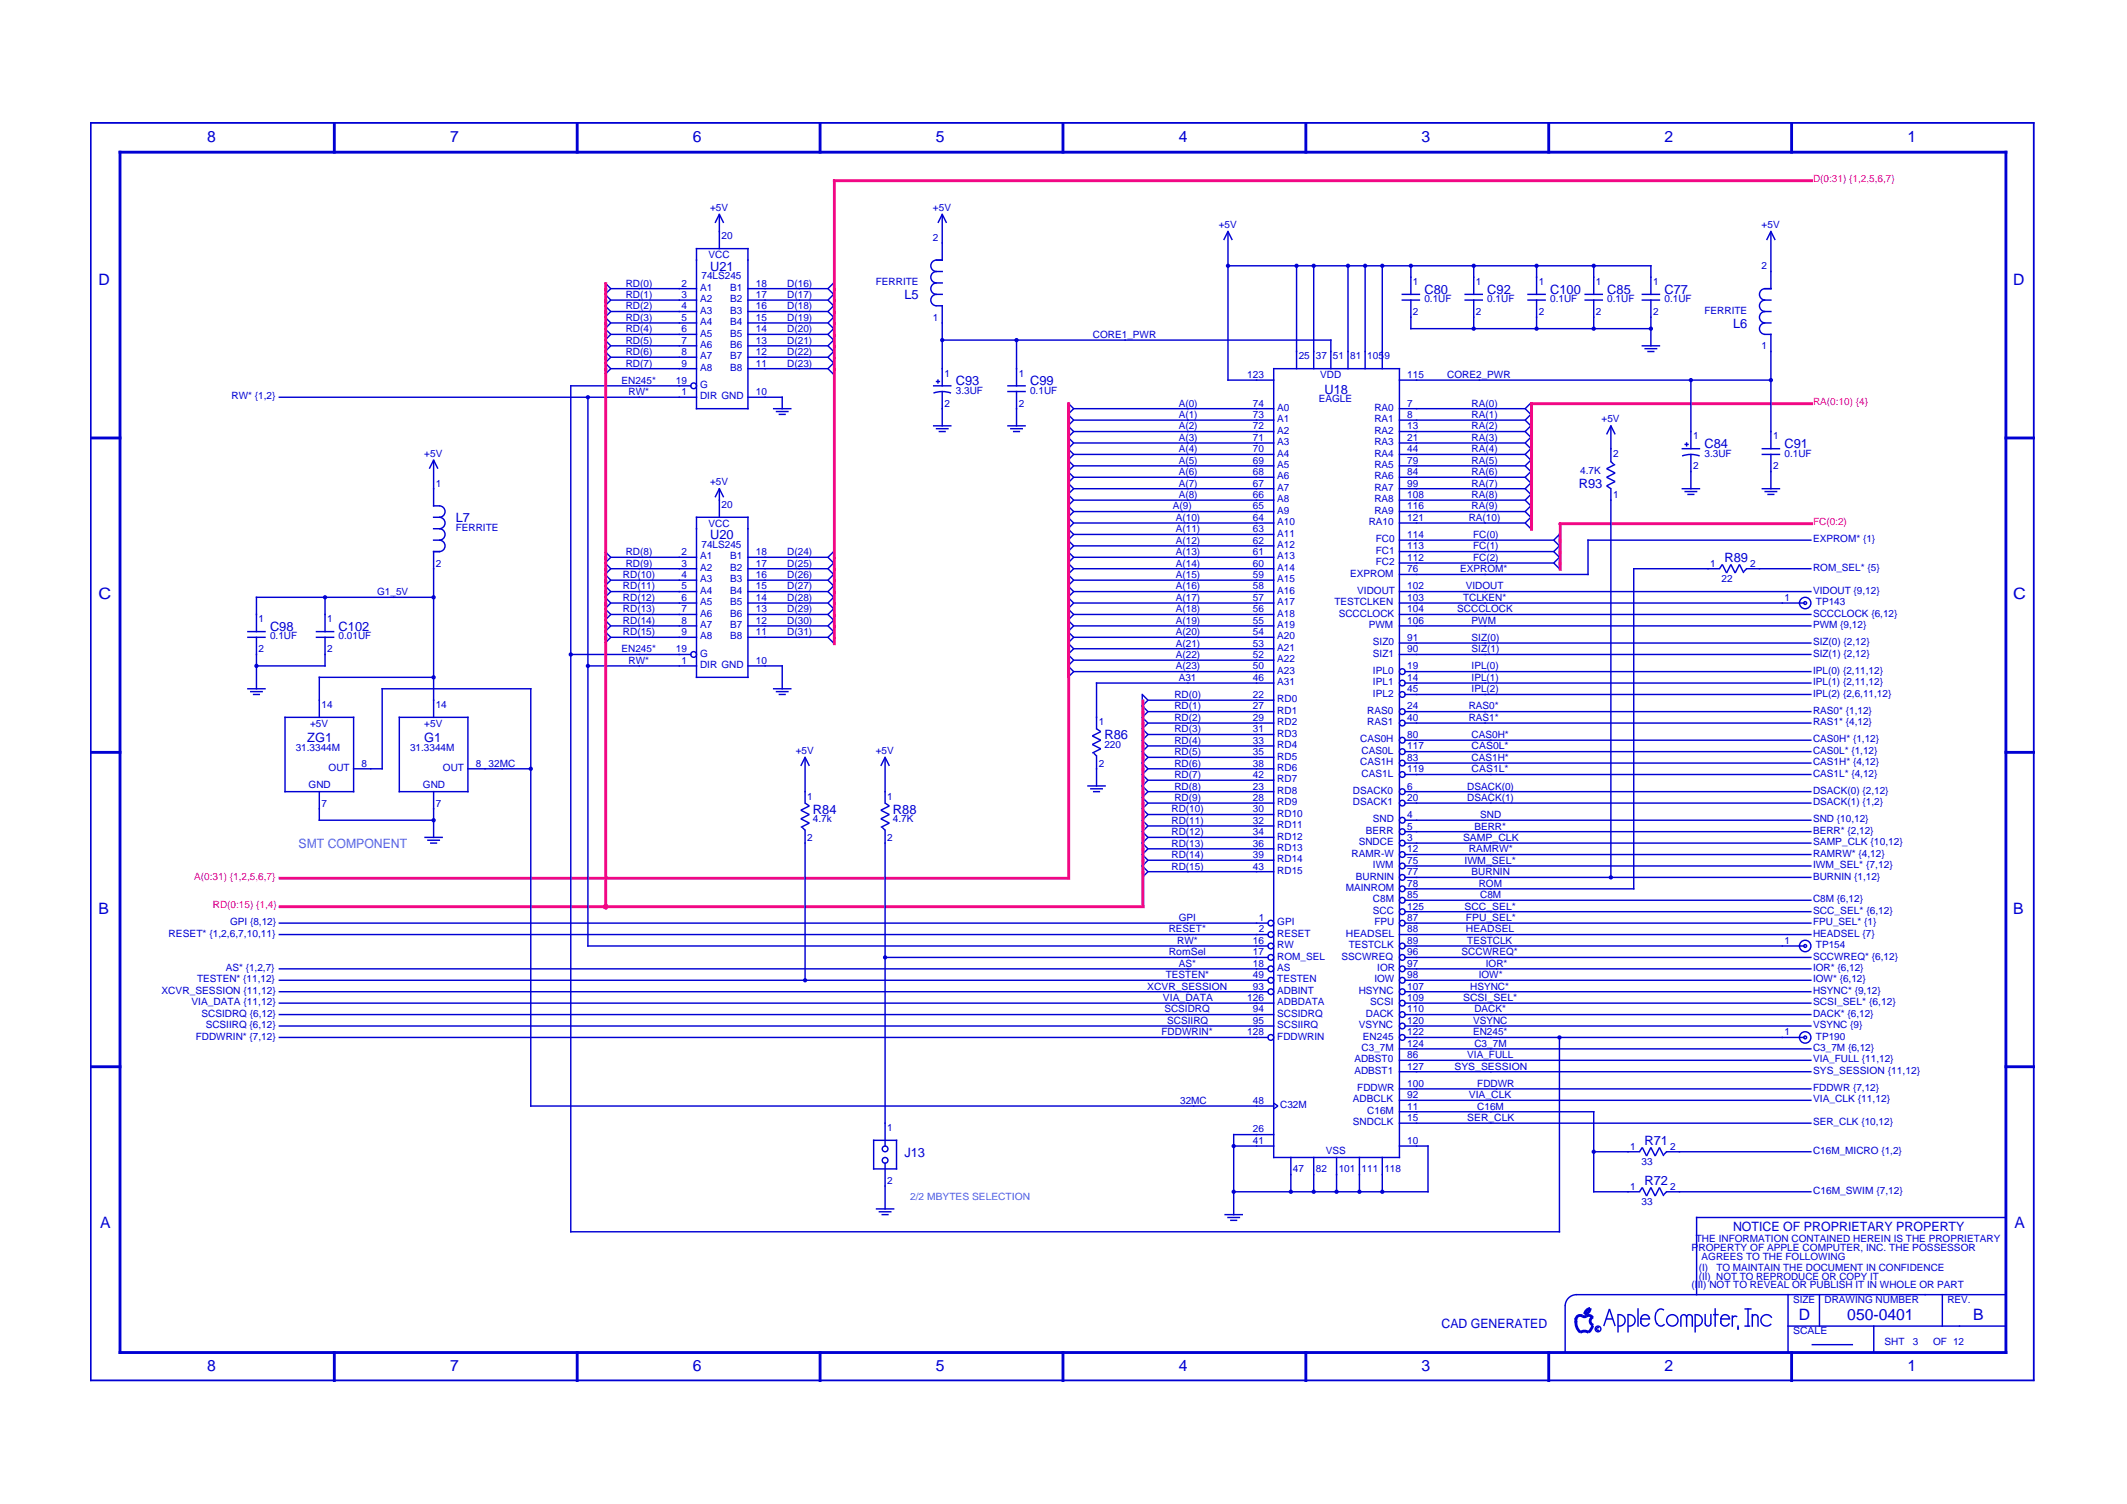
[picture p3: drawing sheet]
<svg xmlns="http://www.w3.org/2000/svg" width="420mm" height="297mm" viewBox="0 0 420 297" stroke-linecap="round" stroke-linejoin="round" font-family="sans-serif">
<path d="M17.8 24.3h384.1M17.9 24.1v248.7M401.7 24.1v248.7M17.8 272.6h384.1" fill="none" stroke="#0000d3" stroke-width=".35"/>
<g fill="none" stroke="#0000d3" stroke-width=".56">
<path d="M23.4 30.1h373.1M23.7 29.8v237.6M66 24.1v6.2M114 24.1v6.2M162 24.1v6.2M210 24.1v6.2M258 24.1v6.2M305.9 24.1v6.2M353.9 24.1v6.2M396.2 29.8v237.6M17.8 86.5h6.2M396 86.5h5.9"/>
<path d="M17.8 148.6h6.2M396 148.6h5.9M17.8 210.7h6.2M396 210.7h5.9M313.4 259.9l.7-.1 .5 .5M313.4 259.9a.81 .81 0 0 1-1.1-.1 .85 .85 0 0 0-1 .8M313.4 258.8l.7-.4a1.18 1.18 0 0 1-1.1 1.1zM23.4 267.1h373.1M66 266.8v6M114 266.8v6M162 266.8v6M210 266.8v6"/>
<path d="M258 266.8v6M305.9 266.8v6M311.3 260.3v.9M311.3 260.9a2.54 2.54 0 0 0 .9 2.2M312.1 263.2a1.41 1.41 0 0 1 1.7 0M314.6 261.8l-.3 .7-.5 .6M314.7 260.1a.85 .85 0 0 0-.6 .9 .85 .85 0 0 0 .7 .7M353.9 266.8v6"/>
</g>
<g fill="none" stroke="#0000d3" stroke-width=".28">
<path d="M119.5 55.9l1.1 1.1-1.1 1.1 1.1 1.2-1.1 1.1 1.1 1.1-1.1 1.2 1.1 1.1-1.1 1.1 1.1 1.1-1.1 1.2 1.1 1.1-1.1 1.1 1.1 1.2-1.1 1.1 1.1 1.1-1.1 1.1M119.5 55.7v18.4M120.5 59.3h17.2M120.5 57h17.2M137.4 49.1h10.5M137.6 49v31.9M141.3 44l.8-1.7 .8 1.7M142.1 42.2v7M147.6 59.3h16.1M147.6 57h16.1M147.7 49v31.9M164.7 55.9l-1.2 1.1 1.2 1.1-1.2 1.2 1.2 1.1-1.2 1.1 1.2 1.2-1.2 1.1 1.2 1.1-1.2 1.1 1.2 1.2-1.2 1.1 1.2 1.1-1.2 1.2 1.2 1.1-1.2 1.1 1.2 1.1"/>
<path d="M164.7 55.7v18.4M184.9 51.4h1.4M184.9 53.6h1.4M184.9 55.9h1.4M184.9 58.1h1.4M185 51.4a1.13 1.13 0 0 0-1.1 1.1 1.13 1.13 0 0 0 1.1 1.1 1.13 1.13 0 0 0-1.1 1.2 1.13 1.13 0 0 0 1.1 1.1 1.13 1.13 0 0 0-1.1 1.1 1.13 1.13 0 0 0 1.1 1.1 1.13 1.13 0 0 0-1.1 1.2 1.13 1.13 0 0 0 1.1 1.1M185.3 44l.8-1.7 .9 1.7M186.1 42.2v9.3M241.7 47.4l.9-1.7 .8 1.7M242.4 52.5h83.8M242.6 45.6v29.6M256.1 52.4v20.6"/>
<path d="M259.5 52.4v20.6M266.3 52.4v20.6M269.7 52.4v20.6M273 52.4v20.6M276.9 59.3h3.6M276.9 58.1h3.6M278.7 52.4v5.9M278.7 59.1v6M289.3 59.3h3.6M289.3 58.1h3.6M291.1 52.4v5.9M291.1 59.1v6"/>
<path d="M301.7 59.3h3.7M301.7 58.1h3.7M303.5 52.4v5.9M303.5 59.1v6M313 59.3h3.7M313 58.1h3.7M314.8 52.4v5.9M314.8 59.1v6M324.3 59.3h3.6M324.3 58.1h3.6M326.1 52.4v5.9M326.1 59.1v9.3"/>
<path d="M348.5 59.3h1.5M348.5 57h1.5M348.7 57a1.13 1.13 0 0 0-1.1 1.1 1.13 1.13 0 0 0 1.1 1.2 1.13 1.13 0 0 0-1.1 1.1 1.13 1.13 0 0 0 1.1 1.1 1.13 1.13 0 0 0-1.1 1.2 1.13 1.13 0 0 0 1.1 1.1 1.13 1.13 0 0 0-1.1 1.1 1.13 1.13 0 0 0 1.1 1.1M349 47.4l.8-1.7 .9 1.7M349.8 45.6v11.5M55 78.5h82.7M112.6 76.2h24M112.7 76.1v167.3M116.1 78.3v108.7M120.5 72.8h17.2M120.5 70.6h17.2M120.5 68.3h17.2"/>
<path d="M120.5 66h17.2M120.5 63.8h17.2M120.5 61.5h17.2M147.6 78.5h7.1M147.6 72.8h16.1M147.6 70.6h16.1M147.6 68.3h16.1M147.6 66h16.1M147.6 63.8h16.1M147.6 61.5h16.1M154.5 78.3v2.6M184.3 76.2h3.7"/>
<path d="M184.4 77.6l1.7-.3 1.8 .3M184.9 60.4h1.4M184.9 75.4h.8M185.3 74.9v.9M186 67.2h77M186.1 60.3v16M186.1 77.2v7M199 76.2h3.6M199 77.3h3.6M200.8 67v9.3M200.8 77.2v7M211 79.6l1.1 1.1-1.1 1.1 1.1 1.2-1.1 1.1 1.1 1.1-1.1 1.2 1.1 1.1-1.1 1.1 1.1 1.1-1.1 1.2 1.1 1.1-1.1 1.1 1.1 1.2-1.1 1.1 1.1 1.1-1.1 1.1 1.1 1.2-1.1 1.1 1.1 1.1-1.1 1.2 1.1 1.1-1.1 1.1 1.1 1.2-1.1 1.1 1.1 1.1-1.1 1.1 1.1 1.2-1.1 1.1 1.1 1.1-1.1 1.2 1.1 1.1-1.1 1.1 1.1 1.1-1.1 1.2 1.1 1.1-1.1 1.1 1.1 1.2-1.1 1.1 1.1 1.1-1.1 1.1 1.1 1.2-1.1 1.1 1.1 1.1-1.1 1.2 1.1 1.1-1.1 1.1 1.1 1.1-1.1 1.2"/>
<path d="M211 79.4v54.5M242.4 75.1h9.3M251.5 72.8h25.1M251.6 72.7v156M262.9 67v6M276.3 75.1h73.7M276.4 72.7v156M278.6 64.9h47.6M302.4 79.6l-1.1 1.1 1.1 1.1-1.1 1.2 1.1 1.1-1.1 1.1 1.1 1.2-1.1 1.1 1.1 1.1-1.1 1.1 1.1 1.2-1.1 1.1 1.1 1.1-1.1 1.2 1.1 1.1-1.1 1.1 1.1 1.1-1.1 1.2 1.1 1.1-1.1 1.1 1.1 1.2-1.1 1.1 1.1 1.1M302.4 79.4v25.2M324.3 68.3h3.6M324.8 68.9h2.6"/>
<path d="M325.4 69.4h1.4M334 74.9v13.9M348.5 66h1.5M348.5 63.8h1.5M348.5 61.5h1.5M349.8 65.9v22.9M84.8 92.6l.9-1.7 .8 1.7M85.5 99.9h1.4M85.7 90.7v9.3M86.8 99.9a1.13 1.13 0 0 1 1.1 1.1 1.13 1.13 0 0 1-1.1 1.2 1.13 1.13 0 0 1 1.1 1.1 1.13 1.13 0 0 1-1.1 1.1 1.13 1.13 0 0 1 1.1 1.2 1.13 1.13 0 0 1-1.1 1.1 1.13 1.13 0 0 1 1.1 1.1 1.13 1.13 0 0 1-1.1 1.1M137.4 80.7h10.5M141.3 98.2l.8-1.7 .8 1.7"/>
<path d="M142.1 96.4v5.9M152.7 80.7h3.7M153.2 81.3h2.6M153.8 81.8h1.4M184.3 84.1h3.7M184.9 84.7h2.5M185.4 85.2h1.4M199 84.1h3.6M199.5 84.7h2.6M200.1 85.2h1.4M211.9 80.7h39.8M211.9 83h39.8"/>
<path d="M211.9 85.2h39.8M211.9 87.5h39.8M211.9 89.7h39.8M211.9 92h39.8M211.9 94.3h39.8M211.9 96.5h39.8M211.9 98.8h39.8M276.3 80.7h25.1M276.3 83h25.1M276.3 85.2h25.1M276.3 87.5h25.1M276.3 89.7h25.1"/>
<path d="M276.3 92h25.1M276.3 94.3h25.1M276.3 96.5h25.1M276.3 98.8h25.1M317.4 85.8l.8-1.7 .9 1.7M318.2 84v7.3M318.2 96.4v77M318.2 91.2l.6 .5M319.1 91.7l-1.7 .9 1.7 .8-1.7 .9 1.7 .8-1.7 .9 .8 .5M332.2 96.5h3.6M332.2 88.6h3.6M332.3 90.1l1.7-.4 1.7 .4"/>
<path d="M332.7 87.8h.9M332.7 97.1h2.6M333.2 87.3v.9M333.3 97.6h1.4M334 89.6v7.1M348 89.7h3.6M348 96.5h3.6M348 88.6h3.6M348.5 97.1h2.6M349.1 97.6h1.4M349.8 89.6v7.1M50.5 118h35.3"/>
<path d="M50.7 117.8v7.1M64.2 117.8v7.1M85.5 102.2h1.4M85.5 106.7h1.4M85.5 108.9h1.4M85.5 104.4h1.4M85.7 108.8v33M119.5 108.8v18.3M119.5 108.9l1.1 1.2-1.1 1.1 1.1 1.1-1.1 1.2 1.1 1.1-1.1 1.1 1.1 1.1-1.1 1.2 1.1 1.1-1.1 1.1 1.1 1.2-1.1 1.1 1.1 1.1-1.1 1.1 1.1 1.2-1.1 1.1M120.5 119.1h17.2M120.5 116.8h17.2M120.5 114.6h17.2"/>
<path d="M120.5 112.3h17.2M120.5 110.1h17.2M137.4 102.2h10.5M137.6 102v31.9M147.6 119.1h16.1M147.6 116.8h16.1M147.6 114.6h16.1M147.6 112.3h16.1M147.6 110.1h16.1M147.7 102v31.9M164.7 108.8v18.3M164.7 108.9l-1.2 1.2 1.2 1.1-1.2 1.1 1.2 1.2-1.2 1.1 1.2 1.1-1.2 1.1 1.2 1.2-1.2 1.1 1.2 1.1-1.2 1.2 1.2 1.1-1.2 1.1 1.2 1.1-1.2 1.2 1.2 1.1"/>
<path d="M211.9 119.1h39.8M211.9 116.8h39.8M211.9 114.6h39.8M211.9 112.3h39.8M211.9 110.1h39.8M211.9 101h39.8M211.9 103.3h39.8M211.9 107.8h39.8M211.9 105.6h39.8M276.3 119.1h80.1M276.3 116.8h81.6M276.3 101h25.1"/>
<path d="M276.3 103.3h25.1M276.3 106.7h30.8M276.3 108.9h30.8M276.3 111.2h30.8M276.3 113.5h37.5M308 105.6l-1.1 1.1 1.1 1.1-1.1 1.1 1.1 1.2-1.1 1.1 1.1 1.1M308 105.4v7.1M313.5 106.7h44.4M313.7 106.5v7.1M322.6 112.3h17.2M322.7 112.2v63.5M339.7 112.3l.5-.8 .9 1.7 .8-1.7 .9 1.7 .8-1.7 .9 1.7"/>
<path d="M344.9 112.3h13M345 112.3l-.5 .6M48.8 125.9h3.7M48.8 124.7h3.7M48.8 136h3.7M49.4 136.6h2.5M50 137.2h1.4M50.5 131.5h13.8M50.7 125.7v10.5M62.4 125.9h3.6M62.4 124.7h3.6M62.9 133.8h22.9"/>
<path d="M63.1 133.6v8.2M64.2 125.7v6M75.4 136h29.6M75.5 135.9v16.1M104.8 135.9v82.7M112.6 129.3h24M116 131.5h21.7M120.5 125.9h17.2M120.5 123.6h17.2M120.5 121.4h17.2M137.4 133.8h10.5M147.6 131.5h7.1"/>
<path d="M147.6 125.9h16.1M147.6 123.6h16.1M147.6 121.4h16.1M152.7 136h3.7M153.2 136.6h2.6M153.8 137.2h1.4M154.5 131.4v4.8M211.9 125.9h39.8M211.9 123.6h39.8M211.9 121.4h39.8M211.9 132.6h39.8M211.9 130.4h39.8"/>
<path d="M211.9 128.1h39.8M216.5 134.9h35.2M216.6 134.8v9.3M225.6 137.2l1.2 1.1-1.2 1.1 1.2 1.1-1.2 1.2 1.2 1.1-1.2 1.1 1.2 1.2-1.2 1.1 1.2 1.1-1.2 1.1 1.2 1.2-1.2 1.1 1.2 1.1-1.2 1.2 1.2 1.1-1.2 1.1 1.2 1.2-1.2 1.1 1.2 1.1-1.2 1.1 1.2 1.2-1.2 1.1 1.2 1.1-1.2 1.2 1.2 1.1-1.2 1.1 1.2 1.1-1.2 1.2 1.2 1.1-1.2 1.1 1.2 1.2-1.2 1.1M225.6 137v36.4M226.6 138.3h25.1M276.3 123.6h81.6M276.3 121.4h81.6M276.3 129.3h81.6M276.3 127h81.6M277.4 132.6h80.5M277.4 134.9h80.5"/>
<path d="M277.4 137.2h80.5M56.2 156.4h13.8M56.2 141.7h13.8M56.3 141.5v15M63.1 156.2v5.9M69.7 151.8h5.9M69.8 141.5v15M78.7 156.4h13.9M78.7 141.7h13.9M78.9 141.5v15M85.7 156.2v9.3M92.3 151.8h12.7"/>
<path d="M92.4 141.5v15M158.2 151.3l.8-1.7 .9 1.7M159 149.4v9.3M159 158.6l.9 .6-1.7 .8 1.7 .9-1.7 .8 1.7 .9-1.7 .8M174 151.3l.8-1.7 .9 1.7M174.8 149.4v9.3M174.8 158.6l.9 .6-1.7 .8 1.7 .9-1.7 .8 1.7 .9-1.7 .8M214.8 155.2h3.6M215.3 155.8h2.6M215.9 156.4h1.4M216 148.7l.6 .6M216.6 143.9l.9 .6-1.7 .8 1.7 .9-1.7 .8 1.7 .9-1.7 .8"/>
<path d="M216.6 149.2v6.2M226.6 151.8h25.1M226.6 156.4h25.1M226.6 140.5h25.1M226.6 142.8h25.1M226.6 158.6h25.1M226.6 154.1h25.1M226.6 149.6h25.1M226.6 147.3h25.1M226.6 145.1h25.1M277.4 156.4h80.5M277.4 140.5h80.5"/>
<path d="M277.4 142.8h80.5M277.4 148.4h80.5M277.4 150.7h80.5M277.4 153h80.5M277.4 158.6h80.5M277.4 146.2h80.5M62.9 162h22.9M83.8 165.4h3.7M84.4 165.9h2.5M84.9 166.5h1.5M158.5 163.4l.5 .6M159 163.8v29.9"/>
<path d="M174.3 163.4l.5 .6M174.8 163.8v62.7M226.6 172.2h25.1M226.6 169.9h25.1M226.6 167.6h25.1M226.6 165.4h25.1M226.6 163.1h25.1M226.6 160.9h25.1M277.4 162h80.5M277.4 164.3h80.5M277.4 166.5h80.5M277.4 168.8h80.5"/>
<path d="M277.4 171h80.5M277.4 173.3h80.5M277.4 175.5h45.5M277.4 177.8h80.5M55 182.3h195.6M55 184.6h195.6M55 191.3h195.6M55 193.6h195.6M55 195.9h195.6M55 198.1h196.7M116 186.8h134.6M174.7 189.1h75.9"/>
<path d="M276.3 184.6h81.6M277.4 180.1h80.5M277.4 182.3h80.5M277.4 186.8h79M277.4 189.1h80.5M277.4 191.3h80.5M277.4 193.6h80.5M277.4 195.9h80.5M277.4 198.1h80.5M55 200.4h196.7M55 202.6h196.7M55 204.9h195.6"/>
<path d="M104.7 218.4h147M251.6 217.9l.8 .5-.8 .6M276.3 207.2h81.6M276.3 209.4h81.6M276.3 211.7h81.6M276.3 215.1h81.6M276.3 217.3h81.6M276.3 219.6h38.7M277.4 200.4h80.5M277.4 202.6h80.5M277.4 204.9h79M308 204.8v38.6"/>
<path d="M314.8 219.4v16.1M172.4 230.9h4.8M172.4 225.2h4.8M172.6 225.1v5.9M173 238.8h3.7M173.6 239.3h2.5M174.1 239.9h1.4M174.8 229.6v9.3M177.1 225.1v5.9M241.9 239.9h3.6M243.6 226.3h8.1M243.6 224.1h8.1"/>
<path d="M243.6 235.4h38.6M243.7 223.9v16.1M251.5 228.6h25.1M255 228.5v7M259.5 228.5v7M264 228.5v7M268.5 228.5v7M273 228.5v7M276.3 226.3h5.9M276.3 221.8h81.6M282.1 226.2v9.3M314.7 227.5h9.3"/>
<path d="M314.7 235.4h9.3M323.8 227.5l.6-.9 .9 1.7 .8-1.7 .9 1.7 .8-1.7 .8 1.7M323.8 235.4l.6-.9 .9 1.7 .8-1.7 .9 1.7 .8-1.7 .8 1.7M329.1 227.5h28.8M329.1 235.4h28.8M329.2 227.5l-.6 .5M329.2 235.4l-.6 .5M112.6 243.3h195.6M242.4 240.5h2.6M243 241h1.4M309.2 257.8v9.3M311.3 255.7h84.9"/>
<path d="M311.4 255.7a2.26 2.26 0 0 0-2.2 2.3M319.6 259.5v3.7M319.6 259.7a1.13 1.13 0 0 1 1.4 1.1 1.13 1.13 0 0 1-1.4 1.1M321.6 259.5v3.7M321.6 259.7a1.13 1.13 0 0 1 1.4 1.1 1.13 1.13 0 0 1-1.4 1.1M323.6 258.4v3.6M327.2 259.1a2.54 2.54 0 0 0 .1 2.5M327.5 258.8l-.3 .3M328.7 258.8l-.7-.3-.6 .4M334.9 259.5v3.7M334.9 259.7a1.13 1.13 0 0 1 1.4 1.1 1.13 1.13 0 0 1-1.4 1.1M335 240.5h61.2"/>
<path d="M335.1 240.3v15.5M336.8 259.5v2M338 259.5v2M338.4 259.6h1.1M338.8 258.4v3.6M342.2 259.8v2.2M344.6 258.5h1.4M345.3 258.4v3.6M346.1 259.5v2.5M353.2 255.6v11.5M359.4 255.6v6.4M383.7 255.6v6.4"/>
<path d="M315.9 262.3a.28 .28 0 0 0-.4 0 .28 .28 0 0 0 0 .4 .28 .28 0 0 0 .4 0M316.8 261.9l1.1-3.4 1.2 3.4M317.2 260.5h1.4M324 260.5h2M324.1 260.5a.85 .85 0 0 1 .9-.9 .85 .85 0 0 1 .8 .9M324.1 260.3v1.2M324.2 261.3a.85 .85 0 0 0 .8 .6 .85 .85 0 0 0 .8-.6M327.2 261.3l.3 .3M328.8 261.5l-.6 .4-.7-.2M332 260.2a.56 .56 0 0 1 .6-.6 .56 .56 0 0 1 .6 .6 .56 .56 0 0 1 .5-.6 .56 .56 0 0 1 .6 .6M332 260.1v1.9M333.2 260.1v1.9"/>
<path d="M334.3 260.1v1.9M336.8 261.3a.56 .56 0 0 0 .6 .6 .56 .56 0 0 0 .6-.6M339.8 260.5h2M339.9 260.5a.85 .85 0 0 1 .9-.9 .85 .85 0 0 1 .8 .9M339.9 260.3v1.2M340 261.3a.85 .85 0 0 0 .8 .6 .85 .85 0 0 0 .8-.6M343.2 260.1l-.5-.2-.4 .3M343.3 261.8v.8M344.6 261.9h1.1M346.1 260.2a.56 .56 0 0 1 .6-.6 .56 .56 0 0 1 .6 .6M347.3 260.1v1.9M350 260.3a1.13 1.13 0 0 0-1.7-.5 1.13 1.13 0 0 0-.1 1.8 1.13 1.13 0 0 0 1.7-.1"/>
<path d="M353.1 261.9h43.1M357.9 265.6h8.1M370.1 261.8v5.3"/>
<circle cx="242.6" cy="52.5" r=".28"/>
<circle cx="256.1" cy="52.5" r=".28"/>
<circle cx="259.5" cy="52.5" r=".28"/>
<circle cx="266.3" cy="52.5" r=".28"/>
<circle cx="269.7" cy="52.5" r=".28"/>
<circle cx="273" cy="52.5" r=".28"/>
<circle cx="278.7" cy="52.5" r=".28"/>
<circle cx="291.1" cy="52.5" r=".28"/>
<circle cx="303.5" cy="52.5" r=".28"/>
<circle cx="314.8" cy="52.5" r=".28"/>
<circle cx="116.1" cy="78.5" r=".28"/>
<circle cx="137" cy="76.2" r=".56"/>
<circle cx="186.1" cy="67.2" r=".28"/>
<circle cx="200.8" cy="67.2" r=".28"/>
<circle cx="291.1" cy="64.9" r=".28"/>
<circle cx="303.5" cy="64.9" r=".28"/>
<circle cx="314.8" cy="64.9" r=".28"/>
<circle cx="326.1" cy="64.9" r=".28"/>
<circle cx="334" cy="75.1" r=".28"/>
<circle cx="349.8" cy="75.1" r=".28"/>
<circle cx="64.2" cy="118" r=".28"/>
<circle cx="85.7" cy="118" r=".28"/>
<circle cx="356.6" cy="119.1" r=".28"/>
<circle cx="356.6" cy="119.1" r="1.13"/>
<circle cx="50.7" cy="131.5" r=".28"/>
<circle cx="85.7" cy="133.8" r=".28"/>
<circle cx="112.7" cy="129.3" r=".28"/>
<circle cx="116.1" cy="131.5" r=".28"/>
<circle cx="137" cy="129.3" r=".56"/>
<circle cx="277" cy="134.9" r=".56"/>
<circle cx="277" cy="132.6" r=".56"/>
<circle cx="277" cy="137.2" r=".56"/>
<circle cx="104.8" cy="151.8" r=".28"/>
<circle cx="277" cy="140.5" r=".56"/>
<circle cx="277" cy="158.6" r=".56"/>
<circle cx="277" cy="146.2" r=".56"/>
<circle cx="277" cy="153" r=".56"/>
<circle cx="277" cy="156.4" r=".56"/>
<circle cx="277" cy="150.7" r=".56"/>
<circle cx="277" cy="148.4" r=".56"/>
<circle cx="277" cy="142.8" r=".56"/>
<circle cx="85.7" cy="162" r=".28"/>
<circle cx="277" cy="177.8" r=".56"/>
<circle cx="277" cy="166.5" r=".56"/>
<circle cx="277" cy="175.5" r=".56"/>
<circle cx="277" cy="168.8" r=".56"/>
<circle cx="277" cy="164.3" r=".56"/>
<circle cx="277" cy="162" r=".56"/>
<circle cx="277" cy="171" r=".56"/>
<circle cx="277" cy="173.3" r=".56"/>
<circle cx="318.2" cy="173.3" r=".28"/>
<circle cx="159" cy="193.6" r=".28"/>
<circle cx="174.8" cy="189.1" r=".28"/>
<circle cx="251" cy="189.1" r=".56"/>
<circle cx="251" cy="191.3" r=".56"/>
<circle cx="251" cy="186.8" r=".56"/>
<circle cx="251" cy="184.6" r=".56"/>
<circle cx="251" cy="195.9" r=".56"/>
<circle cx="251" cy="182.3" r=".56"/>
<circle cx="251" cy="193.6" r=".56"/>
<circle cx="277" cy="198.1" r=".56"/>
<circle cx="277" cy="191.3" r=".56"/>
<circle cx="277" cy="180.1" r=".56"/>
<circle cx="277" cy="189.1" r=".56"/>
<circle cx="277" cy="186.8" r=".56"/>
<circle cx="277" cy="195.9" r=".56"/>
<circle cx="277" cy="182.3" r=".56"/>
<circle cx="277" cy="193.6" r=".56"/>
<circle cx="356.6" cy="186.8" r=".28"/>
<circle cx="356.6" cy="186.8" r="1.13"/>
<circle cx="251" cy="204.9" r=".56"/>
<circle cx="277" cy="200.4" r=".56"/>
<circle cx="277" cy="202.6" r=".56"/>
<circle cx="277" cy="204.9" r=".56"/>
<circle cx="308" cy="204.9" r=".28"/>
<circle cx="356.6" cy="204.9" r=".28"/>
<circle cx="356.6" cy="204.9" r="1.13"/>
<circle cx="174.8" cy="229.2" r=".56"/>
<circle cx="174.8" cy="226.9" r=".56"/>
<circle cx="243.7" cy="235.4" r=".28"/>
<circle cx="243.7" cy="226.3" r=".28"/>
<circle cx="255" cy="235.4" r=".28"/>
<circle cx="259.5" cy="235.4" r=".28"/>
<circle cx="264" cy="235.4" r=".28"/>
<circle cx="268.5" cy="235.4" r=".28"/>
<circle cx="273" cy="235.4" r=".28"/>
<circle cx="314.8" cy="227.5" r=".28"/>
<circle cx="315.7" cy="262.5" r=".56"/>
<circle cx="330.3" cy="260.8" r="1.13"/>
</g>
<g fill="none" stroke="#f20884" stroke-width=".56">
<path d="M164.5 35.7h193.6M164.8 35.4v92M119.7 55.7v123.7M211.1 79.4v94.3M302.3 79.7h55.8M302.5 79.4v25.4M307.9 103.4h50.2M308.2 103.2v9.5M225.8 138.1v41.3M55 173.4h156.4M55 179.1h171.1"/>
<circle cx="119.7" cy="179.1" r=".28"/>
</g>
<g font-size="3.1" fill="#0000d3">
<text x="40.9" y="28.1">8</text>
<text x="88.9" y="28.1">7</text>
<text x="136.9" y="28.1">6</text>
<text x="184.9" y="28.1">5</text>
<text x="232.8" y="28.1">4</text>
<text x="280.8" y="28.1">3</text>
<text x="328.8" y="28.1">2</text>
<text x="376.8" y="28.1">1</text>
<text x="19.5" y="56.3">D</text>
<text x="397.7" y="56.3">D</text>
<text x="19.5" y="118.4">C</text>
<text x="397.7" y="118.4">C</text>
<text x="19.5" y="180.5">B</text>
<text x="397.7" y="180.5">B</text>
<text x="19.8" y="242.6">A</text>
<text x="397.9" y="242.6">A</text>
<text x="355.3" y="260.6">D</text>
<text x="364.9" y="260.6">050-0401</text>
<text x="389.7" y="260.6">B</text>
<text x="40.9" y="270.8">8</text>
<text x="88.9" y="270.8">7</text>
<text x="136.9" y="270.8">6</text>
<text x="184.9" y="270.8">5</text>
<text x="232.8" y="270.8">4</text>
<text x="280.8" y="270.8">3</text>
<text x="328.8" y="270.8">2</text>
<text x="376.8" y="270.8">1</text>
</g>
<g font-size="2.5" fill="#0000d3">
<text x="140.3" y="53.5">U21</text>
<text x="178.6" y="59.1">L5</text>
<text x="281.4" y="58">C80</text>
<text x="293.8" y="58">C92</text>
<text x="306.2" y="58">C100</text>
<text x="317.5" y="58">C85</text>
<text x="328.8" y="58">C77</text>
<text x="342.3" y="64.8">L6</text>
<text x="188.8" y="76.1">C93</text>
<text x="203.5" y="76.1">C99</text>
<text x="261.6" y="77.8">U18</text>
<text x="336.7" y="88.5">C84</text>
<text x="352.5" y="88.5">C91</text>
<text x="311.9" y="96.4">R93</text>
<text x="90" y="103.2">L7</text>
<text x="140.3" y="106.5">U20</text>
<text x="340.6" y="111.1">R89</text>
<text x="53.3" y="124.6">C98</text>
<text x="66.9" y="124.6">C102</text>
<text x="60.7" y="146.6">ZG1</text>
<text x="83.8" y="146.6">G1</text>
<text x="218.2" y="146">R86</text>
<text x="160.6" y="160.7">R84</text>
<text x="176.4" y="160.7">R88</text>
<text x="324.8" y="226.2">R71</text>
<text x="178.6" y="228.5">J13</text>
<text x="324.8" y="234.1">R72</text>
<text x="342.3" y="243.1">NOTICE OF PROPRIETARY PROPERTY</text>
<text x="284.8" y="262.3">CAD GENERATED</text>
</g>
<text font-size="2.5" fill="#02abea" x="59" y="167.5">SMT COMPONENT</text>
<g font-size="2" fill="#f20884">
<text x="358.1" y="36">D(0:31) {1,2,5,6,7}</text>
<text x="358.1" y="80">RA(0:10) {4}</text>
<text x="358.1" y="103.7">FC(0:2)</text>
<text x="38.4" y="173.7">A(0:31) {1,2,5,6,7}</text>
<text x="42.1" y="179.4">RD(0:15) {1,4}</text>
</g>
<g font-size="2" fill="#0000d3">
<text x="140.3" y="41.6">+5V</text>
<text x="184.3" y="41.6">+5V</text>
<text x="142.5" y="47.3">20</text>
<text x="184.3" y="47.6">2</text>
<text x="240.7" y="45">+5V</text>
<text x="348" y="45">+5V</text>
<text x="140" y="50.9">VCC</text>
<text x="348" y="53.2">2</text>
<text x="123.6" y="56.6">RD(0)</text>
<text x="123.6" y="58.8">RD(1)</text>
<text x="134.6" y="56.6">2</text>
<text x="134.6" y="58.8">3</text>
<text x="138.3" y="57.4">A1</text>
<text x="138.3" y="59.7">A2</text>
<text x="138.6" y="55.2">74LS245</text>
<text x="144.2" y="57.4">B1</text>
<text x="144.2" y="59.7">B2</text>
<text x="149.3" y="56.6">18</text>
<text x="149.3" y="58.8">17</text>
<text x="155.5" y="56.6">D(16)</text>
<text x="155.5" y="58.8">D(17)</text>
<text x="173" y="56.3">FERRITE</text>
<text x="279.1" y="56.3">1</text>
<text x="281.4" y="59.7">0.1UF</text>
<text x="291.5" y="56.3">1</text>
<text x="293.8" y="59.7">0.1UF</text>
<text x="304" y="56.3">1</text>
<text x="306.2" y="59.7">0.1UF</text>
<text x="315.2" y="56.3">1</text>
<text x="317.5" y="59.7">0.1UF</text>
<text x="326.5" y="56.3">1</text>
<text x="328.8" y="59.7">0.1UF</text>
<text x="123.6" y="61.1">RD(2)</text>
<text x="123.6" y="63.4">RD(3)</text>
<text x="123.6" y="65.6">RD(4)</text>
<text x="134.6" y="61.1">4</text>
<text x="134.6" y="63.4">5</text>
<text x="134.6" y="65.6">6</text>
<text x="138.3" y="61.9">A3</text>
<text x="138.3" y="64.2">A4</text>
<text x="144.2" y="61.9">B3</text>
<text x="144.2" y="64.2">B4</text>
<text x="149.3" y="61.1">16</text>
<text x="149.3" y="63.4">15</text>
<text x="149.3" y="65.6">14</text>
<text x="155.5" y="61.1">D(18)</text>
<text x="155.5" y="63.4">D(19)</text>
<text x="155.5" y="65.6">D(20)</text>
<text x="184.3" y="63.4">1</text>
<text x="279.1" y="62.2">2</text>
<text x="291.5" y="62.2">2</text>
<text x="304" y="62.2">2</text>
<text x="315.2" y="62.2">2</text>
<text x="326.5" y="62.2">2</text>
<text x="336.7" y="61.9">FERRITE</text>
<text x="123.6" y="70.1">RD(6)</text>
<text x="123.6" y="67.9">RD(5)</text>
<text x="134.6" y="67.9">7</text>
<text x="134.6" y="70.1">8</text>
<text x="138.3" y="66.5">A5</text>
<text x="138.3" y="68.7">A6</text>
<text x="138.3" y="71">A7</text>
<text x="144.2" y="66.5">B5</text>
<text x="144.2" y="68.7">B6</text>
<text x="144.2" y="71">B7</text>
<text x="149.3" y="67.9">13</text>
<text x="149.3" y="70.1">12</text>
<text x="155.5" y="70.1">D(22)</text>
<text x="155.5" y="67.9">D(21)</text>
<text x="215.9" y="66.7">CORE1_PWR</text>
<text x="256.5" y="71">25</text>
<text x="259.9" y="71">37</text>
<text x="263.3" y="71">51</text>
<text x="266.7" y="71">81</text>
<text x="270.1" y="71">105</text>
<text x="273.5" y="71">9</text>
<text x="348" y="69">1</text>
<text x="122.8" y="75.8">EN245*</text>
<text x="123.6" y="72.4">RD(7)</text>
<text x="133.5" y="75.8">19</text>
<text x="134.6" y="72.4">9</text>
<text x="138.3" y="76.6">G</text>
<text x="138.3" y="73.2">A8</text>
<text x="144.2" y="73.2">B8</text>
<text x="149.3" y="72.4">11</text>
<text x="155.5" y="72.4">D(23)</text>
<text x="186.5" y="74.4">1</text>
<text x="188.8" y="77.8">3.3UF</text>
<text x="201.2" y="74.4">1</text>
<text x="203.5" y="77.8">0.1UF</text>
<text x="246.4" y="74.6">123</text>
<text x="260.8" y="74.6">VDD</text>
<text x="278" y="74.6">115</text>
<text x="285.9" y="74.6">CORE2_PWR</text>
<text x="45.7" y="78.9">RW* {1,2}</text>
<text x="124.2" y="78">RW*</text>
<text x="134.6" y="78">1</text>
<text x="138.3" y="78.9">DIR GND</text>
<text x="149.3" y="78">10</text>
<text x="186.5" y="80.3">2</text>
<text x="201.2" y="80.3">2</text>
<text x="232.8" y="80.3">A(0)</text>
<text x="232.8" y="82.5">A(1)</text>
<text x="247.5" y="80.3">74</text>
<text x="247.5" y="82.5">73</text>
<text x="252.3" y="81.1">A0</text>
<text x="252.3" y="83.4">A1</text>
<text x="260.5" y="79.4">EAGLE</text>
<text x="271.5" y="81.1">RA0</text>
<text x="271.5" y="83.4">RA1</text>
<text x="278" y="80.3">7</text>
<text x="278" y="82.5">8</text>
<text x="290.7" y="80.3">RA(0)</text>
<text x="290.7" y="82.5">RA(1)</text>
<text x="316.4" y="83.4">+5V</text>
<text x="232.8" y="84.8">A(2)</text>
<text x="232.8" y="87.1">A(3)</text>
<text x="232.8" y="89.3">A(4)</text>
<text x="247.5" y="84.8">72</text>
<text x="247.5" y="87.1">71</text>
<text x="247.5" y="89.3">70</text>
<text x="252.3" y="85.7">A2</text>
<text x="252.3" y="87.9">A3</text>
<text x="271.5" y="85.7">RA2</text>
<text x="271.5" y="87.9">RA3</text>
<text x="278" y="84.8">13</text>
<text x="278" y="87.1">21</text>
<text x="278" y="89.3">44</text>
<text x="290.7" y="84.8">RA(2)</text>
<text x="290.7" y="87.1">RA(3)</text>
<text x="290.7" y="89.3">RA(4)</text>
<text x="334.4" y="86.8">1</text>
<text x="350.2" y="86.8">1</text>
<text x="83.8" y="90.2">+5V</text>
<text x="140.3" y="95.8">+5V</text>
<text x="232.8" y="91.6">A(5)</text>
<text x="232.8" y="93.8">A(6)</text>
<text x="247.5" y="91.6">69</text>
<text x="247.5" y="93.8">68</text>
<text x="252.3" y="90.2">A4</text>
<text x="252.3" y="92.4">A5</text>
<text x="252.3" y="94.7">A6</text>
<text x="271.5" y="90.2">RA4</text>
<text x="271.5" y="92.4">RA5</text>
<text x="271.5" y="94.7">RA6</text>
<text x="278" y="91.6">79</text>
<text x="278" y="93.8">84</text>
<text x="290.7" y="91.6">RA(5)</text>
<text x="290.7" y="93.8">RA(6)</text>
<text x="312.1" y="93.6">4.7K</text>
<text x="318.6" y="90.2">2</text>
<text x="334.4" y="92.7">2</text>
<text x="336.7" y="90.2">3.3UF</text>
<text x="350.2" y="92.7">2</text>
<text x="352.5" y="90.2">0.1UF</text>
<text x="86.1" y="96.1">1</text>
<text x="142.5" y="100.3">20</text>
<text x="231.7" y="100.6">A(9)</text>
<text x="232.8" y="96.1">A(7)</text>
<text x="232.8" y="98.4">A(8)</text>
<text x="247.5" y="96.1">67</text>
<text x="247.5" y="98.4">66</text>
<text x="247.5" y="100.6">65</text>
<text x="252.3" y="96.9">A7</text>
<text x="252.3" y="99.2">A8</text>
<text x="252.3" y="101.5">A9</text>
<text x="271.5" y="96.9">RA7</text>
<text x="271.5" y="99.2">RA8</text>
<text x="271.5" y="101.5">RA9</text>
<text x="278" y="96.1">99</text>
<text x="278" y="98.4">108</text>
<text x="278" y="100.6">116</text>
<text x="290.7" y="96.1">RA(7)</text>
<text x="290.7" y="98.4">RA(8)</text>
<text x="290.7" y="100.6">RA(9)</text>
<text x="318.6" y="98.4">1</text>
<text x="90" y="104.8">FERRITE</text>
<text x="140" y="104">VCC</text>
<text x="232.3" y="102.9">A(10)</text>
<text x="232.3" y="105.1">A(11)</text>
<text x="232.3" y="107.4">A(12)</text>
<text x="247.5" y="102.9">64</text>
<text x="247.5" y="105.1">63</text>
<text x="247.5" y="107.4">62</text>
<text x="252.3" y="103.7">A10</text>
<text x="252.3" y="106">A11</text>
<text x="270.4" y="103.7">RA10</text>
<text x="271.8" y="107.1">FC0</text>
<text x="278" y="106.3">114</text>
<text x="278" y="102.9">121</text>
<text x="290.1" y="102.9">RA(10)</text>
<text x="291" y="106.3">FC(0)</text>
<text x="358.1" y="107.1">EXPROM* {1}</text>
<text x="86.1" y="111.9">2</text>
<text x="123.6" y="109.6">RD(8)</text>
<text x="123.6" y="111.9">RD(9)</text>
<text x="134.6" y="109.6">2</text>
<text x="134.6" y="111.9">3</text>
<text x="138.3" y="110.5">A1</text>
<text x="138.3" y="112.7">A2</text>
<text x="138.6" y="108.2">74LS245</text>
<text x="144.2" y="110.5">B1</text>
<text x="144.2" y="112.7">B2</text>
<text x="149.3" y="109.6">18</text>
<text x="149.3" y="111.9">17</text>
<text x="155.5" y="109.6">D(24)</text>
<text x="155.5" y="111.9">D(25)</text>
<text x="232.3" y="109.6">A(13)</text>
<text x="232.3" y="111.9">A(14)</text>
<text x="247.5" y="109.6">61</text>
<text x="247.5" y="111.9">60</text>
<text x="252.3" y="108.2">A12</text>
<text x="252.3" y="110.5">A13</text>
<text x="252.3" y="112.7">A14</text>
<text x="266.7" y="113.9">EXPROM</text>
<text x="271.8" y="109.4">FC1</text>
<text x="271.8" y="111.6">FC2</text>
<text x="278" y="113">76</text>
<text x="278" y="108.5">113</text>
<text x="278" y="110.8">112</text>
<text x="288.4" y="113">EXPROM*</text>
<text x="291" y="108.5">FC(1)</text>
<text x="291" y="110.8">FC(2)</text>
<text x="337.8" y="111.9">1</text>
<text x="345.7" y="111.9">2</text>
<text x="358.1" y="112.7">ROM_SEL* {5}</text>
<text x="74.5" y="117.5">G1_5V</text>
<text x="123" y="114.2">RD(10)</text>
<text x="123" y="116.4">RD(11)</text>
<text x="123" y="118.7">RD(12)</text>
<text x="134.6" y="114.2">4</text>
<text x="134.6" y="116.4">5</text>
<text x="134.6" y="118.7">6</text>
<text x="138.3" y="115">A3</text>
<text x="138.3" y="117.3">A4</text>
<text x="138.3" y="119.5">A5</text>
<text x="144.2" y="115">B3</text>
<text x="144.2" y="117.3">B4</text>
<text x="144.2" y="119.5">B5</text>
<text x="149.3" y="114.2">16</text>
<text x="149.3" y="116.4">15</text>
<text x="149.3" y="118.7">14</text>
<text x="155.5" y="114.2">D(26)</text>
<text x="155.5" y="116.4">D(27)</text>
<text x="155.5" y="118.7">D(28)</text>
<text x="232.3" y="114.2">A(15)</text>
<text x="232.3" y="116.4">A(16)</text>
<text x="232.3" y="118.7">A(17)</text>
<text x="247.5" y="114.2">59</text>
<text x="247.5" y="116.4">58</text>
<text x="247.5" y="118.7">57</text>
<text x="252.3" y="115">A15</text>
<text x="252.3" y="117.3">A16</text>
<text x="252.3" y="119.5">A17</text>
<text x="263.6" y="119.5">TESTCLKEN</text>
<text x="268.1" y="117.3">VIDOUT</text>
<text x="278" y="118.7">103</text>
<text x="278" y="116.4">102</text>
<text x="289" y="118.7">TCLKEN*</text>
<text x="289.6" y="116.4">VIDOUT</text>
<text x="340.1" y="115">22</text>
<text x="352.5" y="118.7">1</text>
<text x="358.1" y="117.3">VIDOUT {9,12}</text>
<text x="358.7" y="119.5">TP143</text>
<text x="51.1" y="122.9">1</text>
<text x="64.6" y="122.9">1</text>
<text x="123" y="120.9">RD(13)</text>
<text x="123" y="123.2">RD(14)</text>
<text x="123" y="125.4">RD(15)</text>
<text x="134.6" y="120.9">7</text>
<text x="134.6" y="123.2">8</text>
<text x="134.6" y="125.4">9</text>
<text x="138.3" y="121.8">A6</text>
<text x="138.3" y="124">A7</text>
<text x="144.2" y="121.8">B6</text>
<text x="144.2" y="124">B7</text>
<text x="149.3" y="120.9">13</text>
<text x="149.3" y="123.2">12</text>
<text x="149.3" y="125.4">11</text>
<text x="155.5" y="120.9">D(29)</text>
<text x="155.5" y="123.2">D(30)</text>
<text x="155.5" y="125.4">D(31)</text>
<text x="232.3" y="120.9">A(18)</text>
<text x="232.3" y="123.2">A(19)</text>
<text x="232.3" y="125.4">A(20)</text>
<text x="247.5" y="120.9">56</text>
<text x="247.5" y="123.2">55</text>
<text x="247.5" y="125.4">54</text>
<text x="252.3" y="121.8">A18</text>
<text x="252.3" y="124">A19</text>
<text x="264.4" y="121.8">SCCCLOCK</text>
<text x="270.4" y="124">PWM</text>
<text x="278" y="123.2">106</text>
<text x="278" y="120.9">104</text>
<text x="287.9" y="120.9">SCCCLOCK</text>
<text x="290.7" y="123.2">PWM</text>
<text x="358.1" y="121.8">SCCCLOCK {6,12}</text>
<text x="358.1" y="124">PWM {9,12}</text>
<text x="51.1" y="128.8">2</text>
<text x="53.3" y="126.3">0.1UF</text>
<text x="64.6" y="128.8">2</text>
<text x="66.9" y="126.3">0.01UF</text>
<text x="122.8" y="128.8">EN245*</text>
<text x="124.2" y="131.1">RW*</text>
<text x="133.5" y="128.8">19</text>
<text x="134.6" y="131.1">1</text>
<text x="138.3" y="131.9">DIR GND</text>
<text x="138.3" y="129.7">G</text>
<text x="138.3" y="126.3">A8</text>
<text x="144.2" y="126.3">B8</text>
<text x="149.3" y="131.1">10</text>
<text x="232.3" y="127.7">A(21)</text>
<text x="232.3" y="130">A(22)</text>
<text x="247.5" y="127.7">53</text>
<text x="247.5" y="130">52</text>
<text x="252.3" y="126.3">A20</text>
<text x="252.3" y="128.6">A21</text>
<text x="252.3" y="130.8">A22</text>
<text x="271.2" y="127.4">SIZ0</text>
<text x="271.2" y="129.7">SIZ1</text>
<text x="278" y="126.6">91</text>
<text x="278" y="128.8">90</text>
<text x="290.7" y="126.6">SIZ(0)</text>
<text x="290.7" y="128.8">SIZ(1)</text>
<text x="358.1" y="127.4">SIZ(0) {2,12}</text>
<text x="358.1" y="129.7">SIZ(1) {2,12}</text>
<text x="232" y="137.9">RD(0)</text>
<text x="232.3" y="132.2">A(23)</text>
<text x="232.8" y="134.5">A31</text>
<text x="247.5" y="132.2">50</text>
<text x="247.5" y="134.5">46</text>
<text x="247.5" y="137.9">22</text>
<text x="252.3" y="133.1">A23</text>
<text x="252.3" y="135.3">A31</text>
<text x="271.2" y="133.1">IPL0</text>
<text x="271.2" y="135.3">IPL1</text>
<text x="271.2" y="137.6">IPL2</text>
<text x="278" y="132.2">19</text>
<text x="278" y="134.5">14</text>
<text x="278" y="136.7">45</text>
<text x="290.7" y="136.7">IPL(2)</text>
<text x="290.7" y="134.5">IPL(1)</text>
<text x="290.7" y="132.2">IPL(0)</text>
<text x="358.1" y="137.6">IPL(2) {2,6,11,12}</text>
<text x="358.1" y="133.1">IPL(0) {2,11,12}</text>
<text x="358.1" y="135.3">IPL(1) {2,11,12}</text>
<text x="61.2" y="143.5">+5V</text>
<text x="63.5" y="139.8">14</text>
<text x="83.8" y="143.5">+5V</text>
<text x="86.1" y="139.8">14</text>
<text x="217" y="143.2">1</text>
<text x="232" y="140.1">RD(1)</text>
<text x="232" y="142.4">RD(2)</text>
<text x="247.5" y="140.1">27</text>
<text x="247.5" y="142.4">29</text>
<text x="252.3" y="138.7">RD0</text>
<text x="252.3" y="141">RD1</text>
<text x="252.3" y="143.2">RD2</text>
<text x="270.1" y="141">RAS0</text>
<text x="270.1" y="143.2">RAS1</text>
<text x="278" y="140.1">24</text>
<text x="278" y="142.4">40</text>
<text x="290.1" y="140.1">RAS0*</text>
<text x="290.1" y="142.4">RAS1*</text>
<text x="358.1" y="141">RAS0* {1,12}</text>
<text x="358.1" y="143.2">RAS1* {4,12}</text>
<text x="58.4" y="148.3">31.3344M</text>
<text x="81" y="148.3">31.3344M</text>
<text x="157.2" y="148.9">+5V</text>
<text x="173" y="148.9">+5V</text>
<text x="218.2" y="147.7">220</text>
<text x="232" y="144.6">RD(3)</text>
<text x="232" y="146.9">RD(4)</text>
<text x="232" y="149.2">RD(5)</text>
<text x="247.5" y="144.6">31</text>
<text x="247.5" y="146.9">33</text>
<text x="247.5" y="149.2">35</text>
<text x="252.3" y="145.5">RD3</text>
<text x="252.3" y="147.7">RD4</text>
<text x="268.7" y="146.6">CAS0H</text>
<text x="269" y="148.9">CAS0L</text>
<text x="278" y="145.8">80</text>
<text x="278" y="148">117</text>
<text x="290.7" y="145.8">CAS0H*</text>
<text x="290.7" y="148">CAS0L*</text>
<text x="358.1" y="146.6">CAS0H* {1,12}</text>
<text x="358.1" y="148.9">CAS0L* {1,12}</text>
<text x="61" y="155.6">GND</text>
<text x="64.9" y="152.3">OUT</text>
<text x="71.4" y="151.4">8</text>
<text x="83.5" y="155.6">GND</text>
<text x="87.5" y="152.3">OUT</text>
<text x="94" y="151.4">8</text>
<text x="96.5" y="151.4">32MC</text>
<text x="217" y="151.4">2</text>
<text x="232" y="151.4">RD(6)</text>
<text x="232" y="153.7">RD(7)</text>
<text x="232" y="155.9">RD(8)</text>
<text x="247.5" y="151.4">38</text>
<text x="247.5" y="153.7">42</text>
<text x="247.5" y="155.9">23</text>
<text x="252.3" y="150">RD5</text>
<text x="252.3" y="152.3">RD6</text>
<text x="252.3" y="154.5">RD7</text>
<text x="268.7" y="151.1">CAS1H</text>
<text x="269" y="153.4">CAS1L</text>
<text x="278" y="150.3">83</text>
<text x="278" y="152.5">119</text>
<text x="278" y="155.9">6</text>
<text x="289.8" y="155.9">DSACK(0)</text>
<text x="290.7" y="150.3">CAS1H*</text>
<text x="290.7" y="152.5">CAS1L*</text>
<text x="358.1" y="151.1">CAS1H* {4,12}</text>
<text x="358.1" y="153.4">CAS1L* {4,12}</text>
<text x="63.5" y="159.3">7</text>
<text x="86.1" y="159.3">7</text>
<text x="159.5" y="157.9">1</text>
<text x="175.3" y="157.9">1</text>
<text x="231.4" y="160.4">RD(10)</text>
<text x="232" y="158.2">RD(9)</text>
<text x="247.5" y="160.4">30</text>
<text x="247.5" y="158.2">28</text>
<text x="252.3" y="161.3">RD10</text>
<text x="252.3" y="156.8">RD8</text>
<text x="252.3" y="159">RD9</text>
<text x="267.3" y="156.8">DSACK0</text>
<text x="267.3" y="159">DSACK1</text>
<text x="278" y="158.2">20</text>
<text x="278" y="161.6">4</text>
<text x="289.8" y="158.2">DSACK(1)</text>
<text x="292.4" y="161.6">SND</text>
<text x="358.1" y="156.8">DSACK(0) {2,12}</text>
<text x="358.1" y="159">DSACK(1) {1,2}</text>
<text x="159.5" y="166.1">2</text>
<text x="160.6" y="162.4">4.7k</text>
<text x="175.3" y="166.1">2</text>
<text x="176.4" y="162.4">4.7K</text>
<text x="231.4" y="162.7">RD(11)</text>
<text x="231.4" y="165">RD(12)</text>
<text x="231.4" y="167.2">RD(13)</text>
<text x="247.5" y="162.7">32</text>
<text x="247.5" y="165">34</text>
<text x="247.5" y="167.2">36</text>
<text x="252.3" y="163.5">RD11</text>
<text x="252.3" y="165.8">RD12</text>
<text x="268.4" y="166.9">SNDCE</text>
<text x="269.8" y="164.7">BERR</text>
<text x="271.2" y="162.4">SND</text>
<text x="278" y="163.8">5</text>
<text x="278" y="166.1">3</text>
<text x="289" y="166.1">SAMP_CLK</text>
<text x="291.3" y="163.8">BERR*</text>
<text x="358.1" y="162.4">SND {10,12}</text>
<text x="358.1" y="164.7">BERR* {2,12}</text>
<text x="358.1" y="166.9">SAMP_CLK {10,12}</text>
<text x="231.4" y="169.5">RD(14)</text>
<text x="231.4" y="171.7">RD(15)</text>
<text x="247.5" y="169.5">39</text>
<text x="247.5" y="171.7">43</text>
<text x="252.3" y="168.1">RD13</text>
<text x="252.3" y="170.3">RD14</text>
<text x="252.3" y="172.6">RD15</text>
<text x="267" y="169.2">RAMR-W</text>
<text x="267.8" y="173.7">BURNIN</text>
<text x="271.2" y="171.4">IWM</text>
<text x="278" y="172.9">77</text>
<text x="278" y="170.6">75</text>
<text x="278" y="168.3">12</text>
<text x="289.3" y="170.6">IWM_SEL*</text>
<text x="290.1" y="168.3">RAMRW*</text>
<text x="290.7" y="172.9">BURNIN</text>
<text x="358.1" y="169.2">RAMRW* {4,12}</text>
<text x="358.1" y="171.4">IWM_SEL* {7,12}</text>
<text x="358.1" y="173.7">BURNIN {1,12}</text>
<text x="265.9" y="176">MAINROM</text>
<text x="271.2" y="178.2">C8M</text>
<text x="278" y="177.4">85</text>
<text x="278" y="175.1">78</text>
<text x="278" y="179.6">125</text>
<text x="289.3" y="179.6">SCC_SEL*</text>
<text x="292.1" y="175.1">ROM</text>
<text x="292.4" y="177.4">C8M</text>
<text x="358.1" y="178.2">C8M {6,12}</text>
<text x="33.3" y="185">RESET* {1,2,6,7,10,11}</text>
<text x="45.4" y="182.7">GPI {8,12}</text>
<text x="230.9" y="184.1">RESET*</text>
<text x="232.8" y="181.9">GPI</text>
<text x="248.6" y="181.9">1</text>
<text x="248.6" y="184.1">2</text>
<text x="252.3" y="182.7">GPI</text>
<text x="252.3" y="185">RESET</text>
<text x="265.9" y="185">HEADSEL</text>
<text x="271.2" y="180.5">SCC</text>
<text x="271.5" y="182.7">FPU</text>
<text x="278" y="181.9">87</text>
<text x="278" y="184.1">88</text>
<text x="289.6" y="181.9">FPU_SEL*</text>
<text x="289.6" y="184.1">HEADSEL</text>
<text x="358.1" y="180.5">SCC_SEL* {6,12}</text>
<text x="358.1" y="182.7">FPU_SEL* {1}</text>
<text x="358.1" y="185">HEADSEL {7}</text>
<text x="44.6" y="191.8">AS* {1,2,7}</text>
<text x="230.9" y="188.7">RomSel</text>
<text x="232.6" y="186.4">RW*</text>
<text x="232.8" y="190.9">AS*</text>
<text x="247.5" y="190.9">18</text>
<text x="247.5" y="188.7">17</text>
<text x="247.5" y="186.4">16</text>
<text x="252.3" y="191.8">AS</text>
<text x="252.3" y="189.5">ROM_SEL</text>
<text x="252.3" y="187.3">RW</text>
<text x="265" y="189.5">SSCWREQ</text>
<text x="266.4" y="187.3">TESTCLK</text>
<text x="272.1" y="191.8">IOR</text>
<text x="278" y="190.9">97</text>
<text x="278" y="188.7">96</text>
<text x="278" y="186.4">89</text>
<text x="288.7" y="188.7">SCCWREQ*</text>
<text x="289.8" y="186.4">TESTCLK</text>
<text x="293.5" y="190.9">IOR*</text>
<text x="352.5" y="186.4">1</text>
<text x="358.1" y="189.5">SCCWREQ* {6,12}</text>
<text x="358.1" y="191.8">IOR* {6,12}</text>
<text x="358.7" y="187.3">TP154</text>
<text x="31.9" y="196.3">XCVR_SESSION {11,12}</text>
<text x="38.9" y="194">TESTEN* {11,12}</text>
<text x="226.6" y="195.4">XCVR_SESSION</text>
<text x="229.7" y="197.7">VIA_DATA</text>
<text x="230.3" y="193.2">TESTEN*</text>
<text x="246.4" y="197.7">126</text>
<text x="247.5" y="195.4">93</text>
<text x="247.5" y="193.2">49</text>
<text x="252.3" y="196.3">ADBINT</text>
<text x="252.3" y="194">TESTEN</text>
<text x="268.4" y="196.3">HSYNC</text>
<text x="271.5" y="194">IOW</text>
<text x="278" y="195.4">107</text>
<text x="278" y="193.2">98</text>
<text x="278" y="197.7">109</text>
<text x="289" y="197.7">SCSI_SEL*</text>
<text x="290.4" y="195.4">HSYNC*</text>
<text x="292.1" y="193.2">IOW*</text>
<text x="358.1" y="196.3">HSYNC* {9,12}</text>
<text x="358.1" y="194">IOW* {6,12}</text>
<text x="37.8" y="198.5">VIA_DATA {11,12}</text>
<text x="39.8" y="200.8">SCSIDRQ {6,12}</text>
<text x="40.6" y="203.1">SCSIIRQ {6,12}</text>
<text x="230" y="200">SCSIDRQ</text>
<text x="230.6" y="202.2">SCSIIRQ</text>
<text x="247.5" y="200">94</text>
<text x="247.5" y="202.2">95</text>
<text x="252.3" y="198.5">ADBDATA</text>
<text x="252.3" y="200.8">SCSIDRQ</text>
<text x="252.3" y="203.1">SCSIIRQ</text>
<text x="268.4" y="203.1">VSYNC</text>
<text x="269.8" y="200.8">DACK</text>
<text x="270.7" y="198.5">SCSI</text>
<text x="278" y="200">110</text>
<text x="278" y="202.2">120</text>
<text x="291" y="202.2">VSYNC</text>
<text x="291.3" y="200">DACK*</text>
<text x="358.1" y="198.5">SCSI_SEL* {6,12}</text>
<text x="358.1" y="200.8">DACK* {6,12}</text>
<text x="358.1" y="203.1">VSYNC {9}</text>
<text x="38.7" y="205.3">FDDWRIN* {7,12}</text>
<text x="229.4" y="204.5">FDDWRIN*</text>
<text x="246.4" y="204.5">128</text>
<text x="252.3" y="205.3">FDDWRIN</text>
<text x="267.5" y="209.8">ADBST0</text>
<text x="269" y="207.6">C3_7M</text>
<text x="269.2" y="205.3">EN245</text>
<text x="278" y="209">86</text>
<text x="278" y="206.7">124</text>
<text x="278" y="204.5">122</text>
<text x="289.8" y="209">VIA_FULL</text>
<text x="291" y="204.5">EN245*</text>
<text x="291.3" y="206.7">C3_7M</text>
<text x="352.5" y="204.5">1</text>
<text x="358.1" y="207.6">C3_7M {6,12}</text>
<text x="358.1" y="209.8">VIA_FULL {11,12}</text>
<text x="358.7" y="205.3">TP190</text>
<text x="267.5" y="212.1">ADBST1</text>
<text x="268.1" y="215.5">FDDWR</text>
<text x="278" y="211.2">127</text>
<text x="278" y="214.6">100</text>
<text x="287.3" y="211.2">SYS_SESSION</text>
<text x="291.8" y="214.6">FDDWR</text>
<text x="358.1" y="212.1">SYS_SESSION {11,12}</text>
<text x="358.1" y="215.5">FDDWR {7,12}</text>
<text x="233.1" y="218">32MC</text>
<text x="247.5" y="218">48</text>
<text x="252.9" y="218.9">C32M</text>
<text x="267.3" y="217.7">ADBCLK</text>
<text x="270.1" y="220">C16M</text>
<text x="278" y="216.9">92</text>
<text x="278" y="219.1">11</text>
<text x="278" y="221.4">15</text>
<text x="289.8" y="221.4">SER_CLK</text>
<text x="290.1" y="216.9">VIA_CLK</text>
<text x="291.8" y="219.1">C16M</text>
<text x="358.1" y="217.7">VIA_CLK {11,12}</text>
<text x="175.3" y="223.4">1</text>
<text x="247.5" y="223.7">26</text>
<text x="247.5" y="225.9">41</text>
<text x="261.9" y="227.9">VSS</text>
<text x="267.3" y="222.2">SNDCLK</text>
<text x="278" y="225.9">10</text>
<text x="322" y="227">1</text>
<text x="329.9" y="227">2</text>
<text x="358.1" y="222.2">SER_CLK {10,12}</text>
<text x="358.1" y="227.9">C16M_MICRO {1,2}</text>
<text x="175.3" y="233.8">2</text>
<text x="255.4" y="231.6">47</text>
<text x="259.9" y="231.6">82</text>
<text x="264.4" y="231.6">101</text>
<text x="269" y="231.6">111</text>
<text x="273.5" y="231.6">118</text>
<text x="324.3" y="230.2">33</text>
<text x="322" y="234.9">1</text>
<text x="324.3" y="238.1">33</text>
<text x="329.9" y="234.9">2</text>
<text x="358.1" y="235.8">C16M_SWIM {7,12}</text>
<text x="335" y="245.4">THE INFORMATION CONTAINED HEREIN IS THE PROPRIETARY</text>
<text x="334.2" y="247.1">PROPERTY OF APPLE COMPUTER, INC. THE POSSESSOR</text>
<text x="335.6" y="251">(I)</text>
<text x="336.1" y="248.8">AGREES TO THE FOLLOWING</text>
<text x="339.1" y="251">TO MAINTAIN THE DOCUMENT IN CONFIDENCE</text>
<text x="334.2" y="254.4">(III) NOT TO REVEAL OR PUBLISH IT IN WHOLE OR PART</text>
<text x="335.6" y="252.7">(II) NOT TO REPRODUCE OR COPY IT</text>
<text x="354.2" y="257.2">SIZE</text>
<text x="360.4" y="257.2">DRAWING NUMBER</text>
<text x="384.7" y="257.2">REV.</text>
<text x="354.2" y="263.5">SCALE</text>
<text x="372.3" y="265.7">SHT</text>
<text x="377.9" y="265.7">3</text>
<text x="381.8" y="265.7">OF 12</text>
</g>
<text font-size="2" fill="#02abea" x="179.8" y="236.9">2/2 MBYTES SELECTION</text>
</svg>
